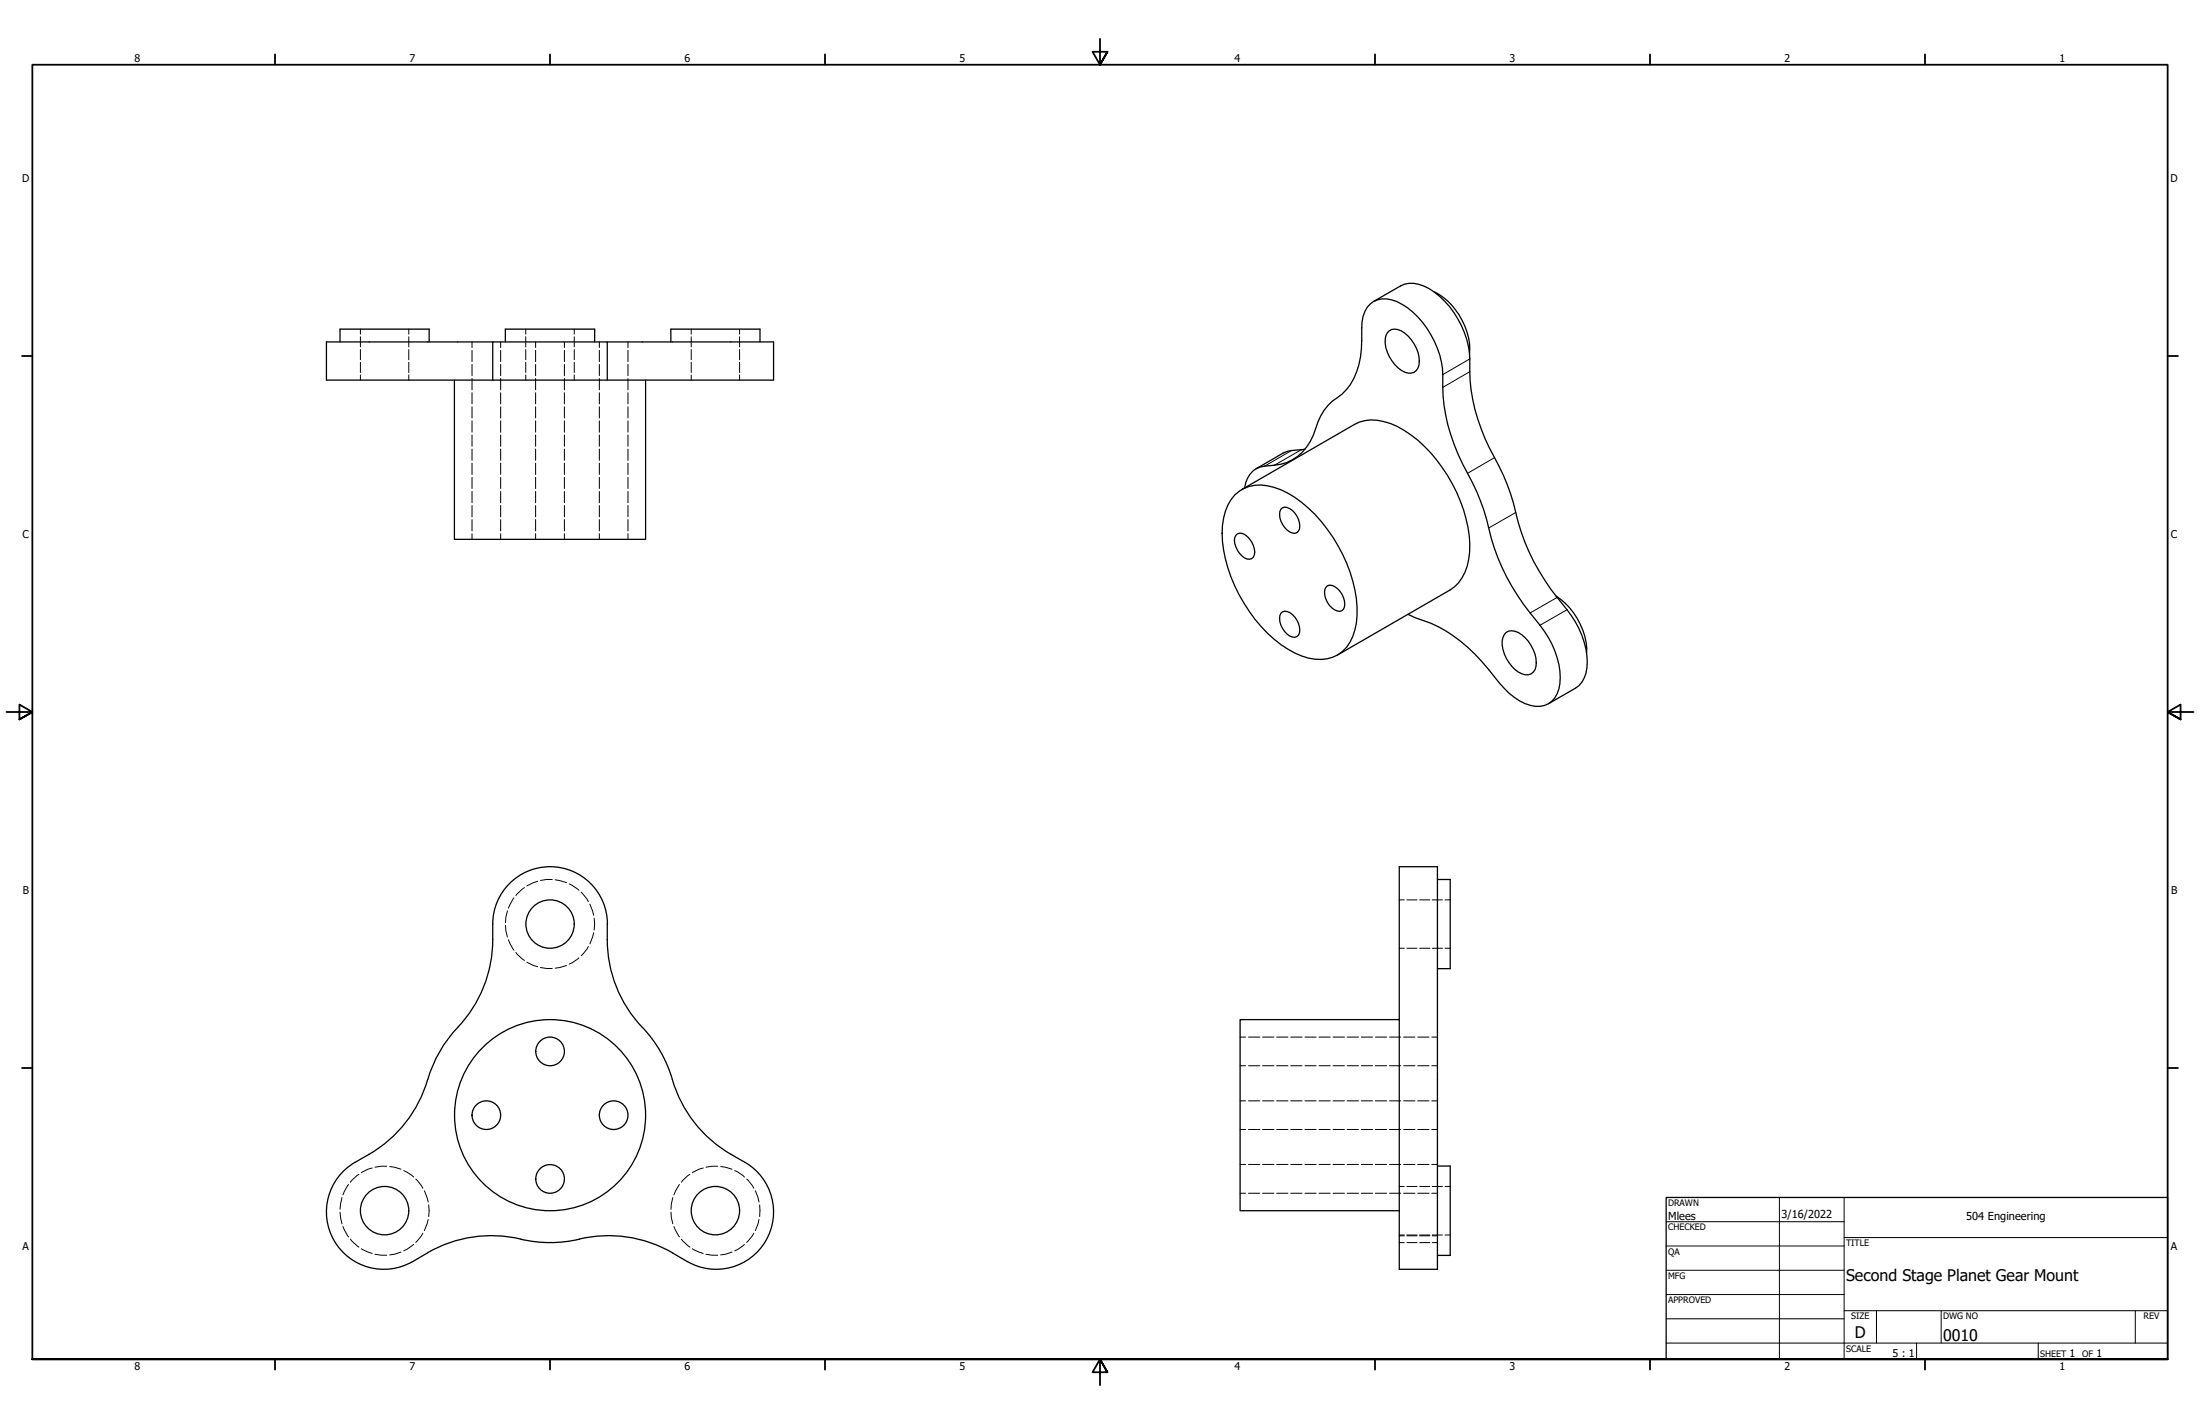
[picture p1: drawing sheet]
<svg xmlns="http://www.w3.org/2000/svg" width="864mm" height="559mm" viewBox="0 0 864 559" stroke-linecap="round" stroke-linejoin="round" font-family="sans-serif">
<!-- layer: Hidden (ANSI) -->
<g fill="none" stroke="#000" stroke-width=".39">
<path d="M141.5 129.2v1.9M141.5 132.1v4M141.5 137.2v4M160.5 129.2v1.9M160.5 132.1v4M160.5 137.2v4M185.3 134.2v2.2M185.3 137.5v4.4M196.5 134.2v2.2M196.5 137.5v4.4M206.4 129.2v1.9M206.4 132.1v4"/>
<path d="M206.4 137.2v4M210.2 134.2v2.2M210.2 137.5v4.4M221.6 134.2v2.2M221.6 137.5v4.4M225.4 129.2v1.9M225.4 132.1v4M225.4 137.2v4M235.3 134.2v2.2M235.3 137.5v4.4M246.5 134.2v2.2M246.5 137.5v4.4"/>
<path d="M271.3 129.2v1.9M271.3 132.1v4M271.3 137.2v4M290.3 129.2v1.9M290.3 132.1v4M290.3 137.2v4M141.5 142.2v4M141.5 147.1v2.1M160.5 142.2v4M160.5 147.1v2.1M185.3 143v4.4M185.3 148.5v4.5"/>
<path d="M185.3 154.1v4.4M185.3 159.6v4.4M196.5 143v4.4M196.5 148.5v4.5M196.5 154.1v4.4M196.5 159.6v4.4M206.4 142.2v4M206.4 147.1v2.1M210.2 143v4.4M210.2 148.5v4.5M210.2 154.1v4.4M210.2 159.6v4.4"/>
<path d="M221.6 143v4.4M221.6 148.5v4.5M221.6 154.1v4.4M221.6 159.6v4.4M225.4 142.2v4M225.4 147.1v2.1M235.3 143v4.4M235.3 148.5v4.5M235.3 154.1v4.4M235.3 159.6v4.4M246.5 143v4.4M246.5 148.5v4.5"/>
<path d="M246.5 154.1v4.4M246.5 159.6v4.4M271.3 142.2v4M271.3 147.1v2.1M290.3 142.2v4M290.3 147.1v2.1M185.3 165.2v4.4M185.3 170.7v4.4M185.3 176.2v4.5M196.5 165.2v4.4M196.5 170.7v4.4M196.5 176.2v4.5"/>
<path d="M210.2 165.2v4.4M210.2 170.7v4.4M210.2 176.2v4.5M221.6 165.2v4.4M221.6 170.7v4.4M221.6 176.2v4.5M235.3 165.2v4.4M235.3 170.7v4.4M235.3 176.2v4.5M246.5 165.2v4.4M246.5 170.7v4.4M246.5 176.2v4.5"/>
<path d="M185.3 181.7v4.5M185.3 187.3v4.4M185.3 192.8v4.5M185.3 198.4v4.4M196.5 181.7v4.5M196.5 187.3v4.4M196.5 192.8v4.5M196.5 198.4v4.4M210.2 181.7v4.5M210.2 187.3v4.4M210.2 192.8v4.5M210.2 198.4v4.4"/>
<path d="M221.6 181.7v4.5M221.6 187.3v4.4M221.6 192.8v4.5M221.6 198.4v4.4M235.3 181.7v4.5M235.3 187.3v4.4M235.3 192.8v4.5M235.3 198.4v4.4M246.5 181.7v4.5M246.5 187.3v4.4M246.5 192.8v4.5M246.5 198.4v4.4"/>
<path d="M185.3 203.9v4.4M185.3 209.4v2.2M196.5 203.9v4.4M196.5 209.4v2.2M210.2 203.9v4.4M210.2 209.4v2.2M221.6 203.9v4.4M221.6 209.4v2.2M235.3 203.9v4.4M235.3 209.4v2.2M246.5 203.9v4.4M246.5 209.4v2.2"/>
<path d="M199.2 357.4l-.6 2.6-.2 2M201.7 352.4l-2.1 4M205.9 348.3l-3.4 3.1M211.1 345.8l-4.3 1.9M216.8 345.1l-4.6 .4M217.9 345.2l4.5 1.1M223.5 346.8l3.8 2.6M228.2 350.1l2.2 2.6 .5 1.1M231.5 354.8l1.5 4.4M549.3 353.1h1.9M552.3 353.1h4M557.3 353.1h4"/>
<path d="M562.2 353.1h4M567.2 353.1h2.1M198.4 363.2l.2 2 .6 2.5M199.6 368.8l2.1 4.1M202.5 373.8l3.4 3.1M206.8 377.6l2.7 1.3 1.6 .4M212.2 379.7l4.6 .3M222.4 378.8l-4.5 1.1M227.3 375.9l-3.8 2.4M230.9 371.4l-.5 1.1-2.2 2.5M233 366l-1.5 4.4M233.2 360.3v4.6"/>
<path d="M549.3 372.1h1.9M552.3 372.1h4M557.3 372.1h4M562.2 372.1h4M567.2 372.1h2.1M486.8 407h2.1M486.8 418.2h2.1M490.1 407h4.4M490.1 418.2h4.4M495.6 407h4.5M495.6 418.2h4.5M501.1 407h4.5"/>
<path d="M501.1 418.2h4.5M506.7 407h4.4M506.7 418.2h4.4M512.3 407h4.3M512.3 418.2h4.3M517.8 407h4.4M517.8 418.2h4.4M523.3 407h4.4M523.3 418.2h4.4M528.8 407h4.5M528.8 418.2h4.5M534.4 407h4.4"/>
<path d="M534.4 418.2h4.4M539.9 407h4.4M539.9 418.2h4.4M545.5 407h4.3M545.5 418.2h4.3M551 407h4.4M551 418.2h4.4M556.5 407h4.5M556.5 418.2h4.5M562 407h2.3M562 418.2h2.3M486.8 432h2.1"/>
<path d="M490.1 432h4.4M495.6 432h4.5M501.1 432h4.5M506.7 432h4.4M512.3 432h4.3M517.8 432h4.4M523.3 432h4.4M528.8 432h4.5M534.4 432h4.4M539.9 432h4.4M545.5 432h4.3M551 432h4.4"/>
<path d="M556.5 432h4.5M562 432h2.3M146.1 458.3l-1.6 .5-2.6 1.4M151.8 457.6l-4.6 .4M153 457.8l4.4 1.1M158.5 459.4l3.9 2.5M276 458.3l-1.6 .5-2.6 1.4M281.7 457.6l-4.6 .4M282.9 457.8l4.4 1.1M288.4 459.4l3.8 2.5M486.8 456.9h2.1M486.8 443.2h2.1"/>
<path d="M490.1 456.9h4.4M490.1 443.2h4.4M495.6 456.9h4.5M495.6 443.2h4.5M501.1 456.9h4.5M501.1 443.2h4.5M506.7 456.9h4.4M506.7 443.2h4.4M512.3 456.9h4.3M512.3 443.2h4.3M517.8 456.9h4.4M517.8 443.2h4.4"/>
<path d="M523.3 456.9h4.4M523.3 443.2h4.4M528.8 456.9h4.5M528.8 443.2h4.5M534.4 456.9h4.4M534.4 443.2h4.4M539.9 456.9h4.4M539.9 443.2h4.4M545.5 456.9h4.3M545.5 443.2h4.3M551 456.9h4.4M551 443.2h4.4"/>
<path d="M556.5 456.9h4.5M556.5 443.2h4.5M562 456.9h2.3M562 443.2h2.3M133.5 475.7l.7 4.6M134.2 470l-.7 4.5M136.8 464.8l-2.2 4.1M140.9 460.8l-3.4 3.1M163.2 462.7l2.8 3.6M166.6 467.3l1.5 4.4M168.1 478.5l-1.5 4.4M168.3 472.8v4.6"/>
<path d="M263.4 475.7l.7 4.6M264.1 470l-.7 4.5M266.7 464.8l-2.2 4.1M270.8 460.8l-3.3 3.1M293.1 462.7l2.8 3.6M296.5 467.3l1.4 4.4M297.9 478.5l-1.4 4.4M298.2 472.8v4.6M486.8 468.2h2.1M490.1 468.2h4.4M495.6 468.2h4.5M501.1 468.2h4.5"/>
<path d="M506.7 468.2h4.4M512.3 468.2h4.3M517.8 468.2h4.4M523.3 468.2h4.4M528.8 468.2h4.5M534.4 468.2h4.4M539.9 468.2h4.4M545.5 468.2h4.3M549.3 465.6h1.9M551 468.2h4.4M552.3 465.6h4M556.5 468.2h4.5"/>
<path d="M557.3 465.6h4M562 468.2h2.3M562.2 465.6h4M567.2 465.6h2.1M134.6 481.3l2.2 4.1M137.5 486.3l3.4 3.1M141.9 490l4.2 1.9M147.2 492.2l4.6 .4M157.4 491.4l-4.4 1M162.4 488.3l-3.9 2.6M166 483.9l-2.8 3.7M264.5 481.3l2.2 4.1"/>
<path d="M267.5 486.3l3.3 3.1M271.8 490l4.2 1.9M277.1 492.2l4.6 .4M287.3 491.4l-4.4 1M292.2 488.3l-3.8 2.6M295.9 483.9l-2.8 3.7M549.3 487.6h1.9M549.3 484.9h1.9M549.3 484.6h1.9M552.3 487.6h4M552.3 484.9h4M552.3 484.6h4"/>
<path d="M557.3 487.6h4M557.3 484.9h4M557.3 484.6h4M562.2 487.6h2.1M562.2 484.9h2.1M562.2 484.6h4M567.2 484.6h2.1"/>
</g>
<!-- layer: Visible (ANSI) -->
<g fill="none" stroke="#000" stroke-width=".51">
<path d="M539.2 118.3l10.6-6.1a11.2 11.2 0 0 1 11.2 1.1 35.6 35.6 0 0 1 16 32.6 70.1 70.1 0 0 0 9.7 33.7 86.1 86.1 0 0 1 9.2 25.3 86.8 86.8 0 0 0 19.2 34.4 33.3 33.3 0 0 1 7.8 22.8 10.7 10.7 0 0 1-4.5 8l-10.6 6.1M562.9 114.5a26.2 26.2 0 0 1 13.9 24.1M133.5 134.2v-5h35v5M193.4 134.2h-65.3v15h65.3M198.4 134.2v-5h35v5M238.4 134.2h65.3v15h-110.3M263.3 134.2v-5h35v5M545.3 129.8a5 5 0 0 1 6.1 .9 14.2 14.2 0 0 1 5.6 12.5 3.7 3.7 0 0 1-5.6 2.9 13.9 13.9 0 0 1-7.4-14.3zM178.4 149.2v62.4h75v-62.4M193.4 149.2v-15h45v15M512.3 176.3a21.7 21.7 0 0 0-8.6 1.5l-10.6 6.2M484.6 194.3a14.4 14.4 0 0 1 15.5-3 45.2 45.2 0 0 1 23.1 19.5 52.3 52.3 0 0 1 9.2 33.6 16 16 0 0 1-9.2 13.5 18.7 18.7 0 0 1-14.9-1.6 54.7 54.7 0 0 1-23.7-26.5 45.4 45.4 0 0 1-4.3-26.5 18 18 0 0 1 4.3-9z"/>
<path d="M487.5 192.1l44.2-25.5a16.2 16.2 0 0 1 14.1-.4 51 51 0 0 1 24.3 23.7 52.5 52.5 0 0 1 6.8 26.8 18.4 18.4 0 0 1-7.7 14.8l-44.2 25.5M488.6 191.5a9.1 9.1 0 0 1 7.8-8.6 21.8 21.8 0 0 0 13-3.8 21.3 21.3 0 0 0 7.1-11.1 21.6 21.6 0 0 1 10.3-13.3 27.6 27.6 0 0 0 7.7-21.1 21 21 0 0 1 2.1-13 9.1 9.1 0 0 1 11.8-2.2 34.5 34.5 0 0 1 18 28.6 70.6 70.6 0 0 0 9.7 38.7 86.1 86.1 0 0 1 9.2 25.4 87.2 87.2 0 0 0 19.2 34.3 33.3 33.3 0 0 1 7.8 22.8 9.1 9.1 0 0 1-7.8 9 17 17 0 0 1-12-5.1l-3.9-4.1a76.7 76.7 0 0 0-21.2-20.5 48.1 48.1 0 0 0-11.8-5.1l-3-1.4M502.8 199.8a2.4 2.4 0 0 1 3.4-.2 7.5 7.5 0 0 1 3.5 8.8 2.4 2.4 0 0 1-3.5 .3 7.6 7.6 0 0 1-3.4-8.9zM485.1 210.1a2.81 2.81 0 0 1 4.5 .4 8.2 8.2 0 0 1 2.8 7.2 2.3 2.3 0 0 1-3.8 1.2 8.6 8.6 0 0 1-3.9-8zM521.1 229.9a5.1 5.1 0 0 1 5.6 3.2 5.1 5.1 0 0 1 0 6.5 5.2 5.2 0 0 1-5.6-3.2 5.1 5.1 0 0 1 0-6.5zM610.9 233.9a26.9 26.9 0 0 1 11.9 22.4M502.8 240.7a2.48 2.48 0 0 1 3.4-.4 7.6 7.6 0 0 1 3.5 8.9 2.87 2.87 0 0 1-4.5-.4 7.5 7.5 0 0 1-2.4-8.1zM591.2 248.2a6 6 0 0 1 7.5 2.1 12.7 12.7 0 0 1 3.9 12.5 3.7 3.7 0 0 1-5.2 1.6 13.7 13.7 0 0 1-7.4-14.3zM549.3 340.1h15v158h-15zM564.3 345.1h5v35h-5M238.4 362.6a58.1 58.1 0 0 0 2.5 21.8 50 50 0 0 0 11.2 18.7M238.4 362.6a22.5 22.5 0 0 0-22.5-22.5 22.5 22.5 0 0 0-22.5 22.5 58.1 58.1 0 0 1-2.5 21.9 53.5 53.5 0 0 1-13.3 21 52.6 52.6 0 0 0-10.3 20.1 50 50 0 0 1-22.4 27.4"/>
<path d="M252.2 403.2a50 50 0 0 1 11.7 20.4M549.3 400.1h-62.5v75h62.5M263.9 423.6a50 50 0 0 0 23 29.4M139.4 456.1a22.5 22.5 0 0 0-8.2 30.7 22.5 22.5 0 0 0 30.7 8.3l6-3.5M144.9 452.9l-5.5 3.2M286.9 452.9a34 34 0 0 1 11.3 8 22.5 22.5 0 0 1 .3 29.1 22.5 22.5 0 0 1-28.6 5.1l-6-3.5M564.3 457.6h5v35h-5M167.9 491.6a51 51 0 0 1 39.6-4.7 54.6 54.6 0 0 0 23.9-1.4 50 50 0 0 1 32.5 6.1"/>
<circle cx="215.9" cy="362.6" r="9.5"/>
<circle cx="215.9" cy="412.6" r="5.6"/>
<circle cx="190.9" cy="437.6" r="5.6"/>
<circle cx="215.9" cy="437.6" r="37.5"/>
<circle cx="240.9" cy="437.6" r="5.6"/>
<circle cx="151" cy="475.1" r="9.5"/>
<circle cx="215.9" cy="462.6" r="5.6"/>
<circle cx="280.8" cy="475.1" r="9.5"/>
</g>
<!-- layer: Visible Narrow (ANSI) -->
<path d="M577 140.8l-10.6 6.2M577 145.9l-10.6 6.1M507 176.8l-10.6 6.1M510.9 176.5l-10.6 6.1M586.7 179.6l-10.6 6.1M595 201.1l-10.6 6.1M611.3 234.4l-10.7 6.1M615.1 239.3l-10.6 6.1" fill="none" stroke="#000" stroke-width=".39"/>
<!-- layer: Border (ANSI) -->
<g fill="none" stroke="#000" stroke-width=".7">
<path d="M431.8 15.2v10.2l-2.9-5.1h5.8l-2.9 5.1 2.9-5.1M107.9 21.3v4.1M215.9 21.3v4.1M323.8 21.3v4.1M539.8 21.3v4.1M647.7 21.3v4.1M755.6 21.3v4.1M8.6 139.7h4.1M850.9 139.7h4.1M2.5 279.4h10.2l-5.1-2.9v5.8l5.1-2.9-5.1 2.9M861.1 279.4h-10.2l5.1-2.9v5.8l-5.1-2.9 5.1 2.9M8.6 419.1h4.1"/>
<path d="M850.9 419.1h4.1M12.7 533.4v-508h838.2v508h-838.2h838.2M107.9 533.4v4.1M215.9 533.4v4.1M323.8 533.4v4.1M434.7 538.5l-2.9-5.1 2.9 5.1h-5.8l2.9-5.1v10.2M539.8 533.4v4.1M647.7 533.4v4.1M755.6 533.4v4.1"/>
</g>
<!-- layer: Title (ANSI) -->
<g fill="none" stroke="#000" stroke-width=".39">
<path d="M654 479.4h69.9M698.5 469.9v63.5M723.9 469.9v63.5M654 488.9h69.9M654 498.5h69.9M723.9 485.6h127M654 508h69.9M654 517.5h69.9M723.9 514.3h127M736.6 514.3v12.7M762 514.3v12.7M838.2 514.3v12.7"/>
<path d="M654 527h196.9M752.3 527v6.4M800.1 527v6.4"/>
</g>
<path d="M654 469.9h196.9v63.5h-196.9z" fill="none" stroke="#000" stroke-width=".51"/>
<g font-size="6.3">
<text x="724.7" y="502.8">Second Stage Planet Gear Mount</text>
<text x="728.1" y="524.9">D</text>
<text x="762.8" y="526.2">0010</text>
</g>
<g font-size="4.3">
<text x="654.8" y="478.6">Mlees</text>
<text x="699.3" y="478">3/16/2022</text>
<text x="771.8" y="478.9">504 Engineering</text>
</g>
<g font-size="4.2">
<text x="52.8" y="24.4">8</text>
<text x="160.8" y="24.4">7</text>
<text x="268.7" y="24.4">6</text>
<text x="376.7" y="24.4">5</text>
<text x="484.6" y="24.4">4</text>
<text x="592.6" y="24.4">3</text>
<text x="700.5" y="24.4">2</text>
<text x="808.5" y="24.4">1</text>
<text x="8.8" y="71.4">D</text>
<text x="852" y="71.4">D</text>
<text x="8.9" y="211.1">C</text>
<text x="852.2" y="211.1">C</text>
<text x="9" y="350.8">B</text>
<text x="852.2" y="350.8">B</text>
<text x="8.9" y="490.5">A</text>
<text x="852.2" y="490.5">A</text>
<text x="742.9" y="532.6">5 : 1</text>
<text x="812.4" y="532.6">1</text>
<text x="823" y="532.6">1</text>
<text x="52.8" y="537.5">8</text>
<text x="160.8" y="537.5">7</text>
<text x="268.7" y="537.5">6</text>
<text x="376.7" y="537.5">5</text>
<text x="484.6" y="537.5">4</text>
<text x="592.6" y="537.5">3</text>
<text x="700.5" y="537.5">2</text>
<text x="808.5" y="537.5">1</text>
</g>
<g font-size="3.5">
<text x="654.8" y="473.2">DRAWN</text>
<text x="654.8" y="482.8">CHECKED</text>
<text x="724.7" y="488.9">TITLE</text>
<text x="654.8" y="492.3">QA</text>
<text x="654.8" y="501.8">MFG</text>
<text x="654.8" y="511.4">APPROVED</text>
<text x="726.7" y="517.7">SIZE</text>
<text x="762.8" y="517.7">DWG NO</text>
<text x="841.4" y="517.7">REV</text>
<text x="724.7" y="530.4">SCALE</text>
<text x="800.9" y="532.6">SHEET</text>
<text x="817.4" y="532.6">OF</text>
</g>
</svg>
